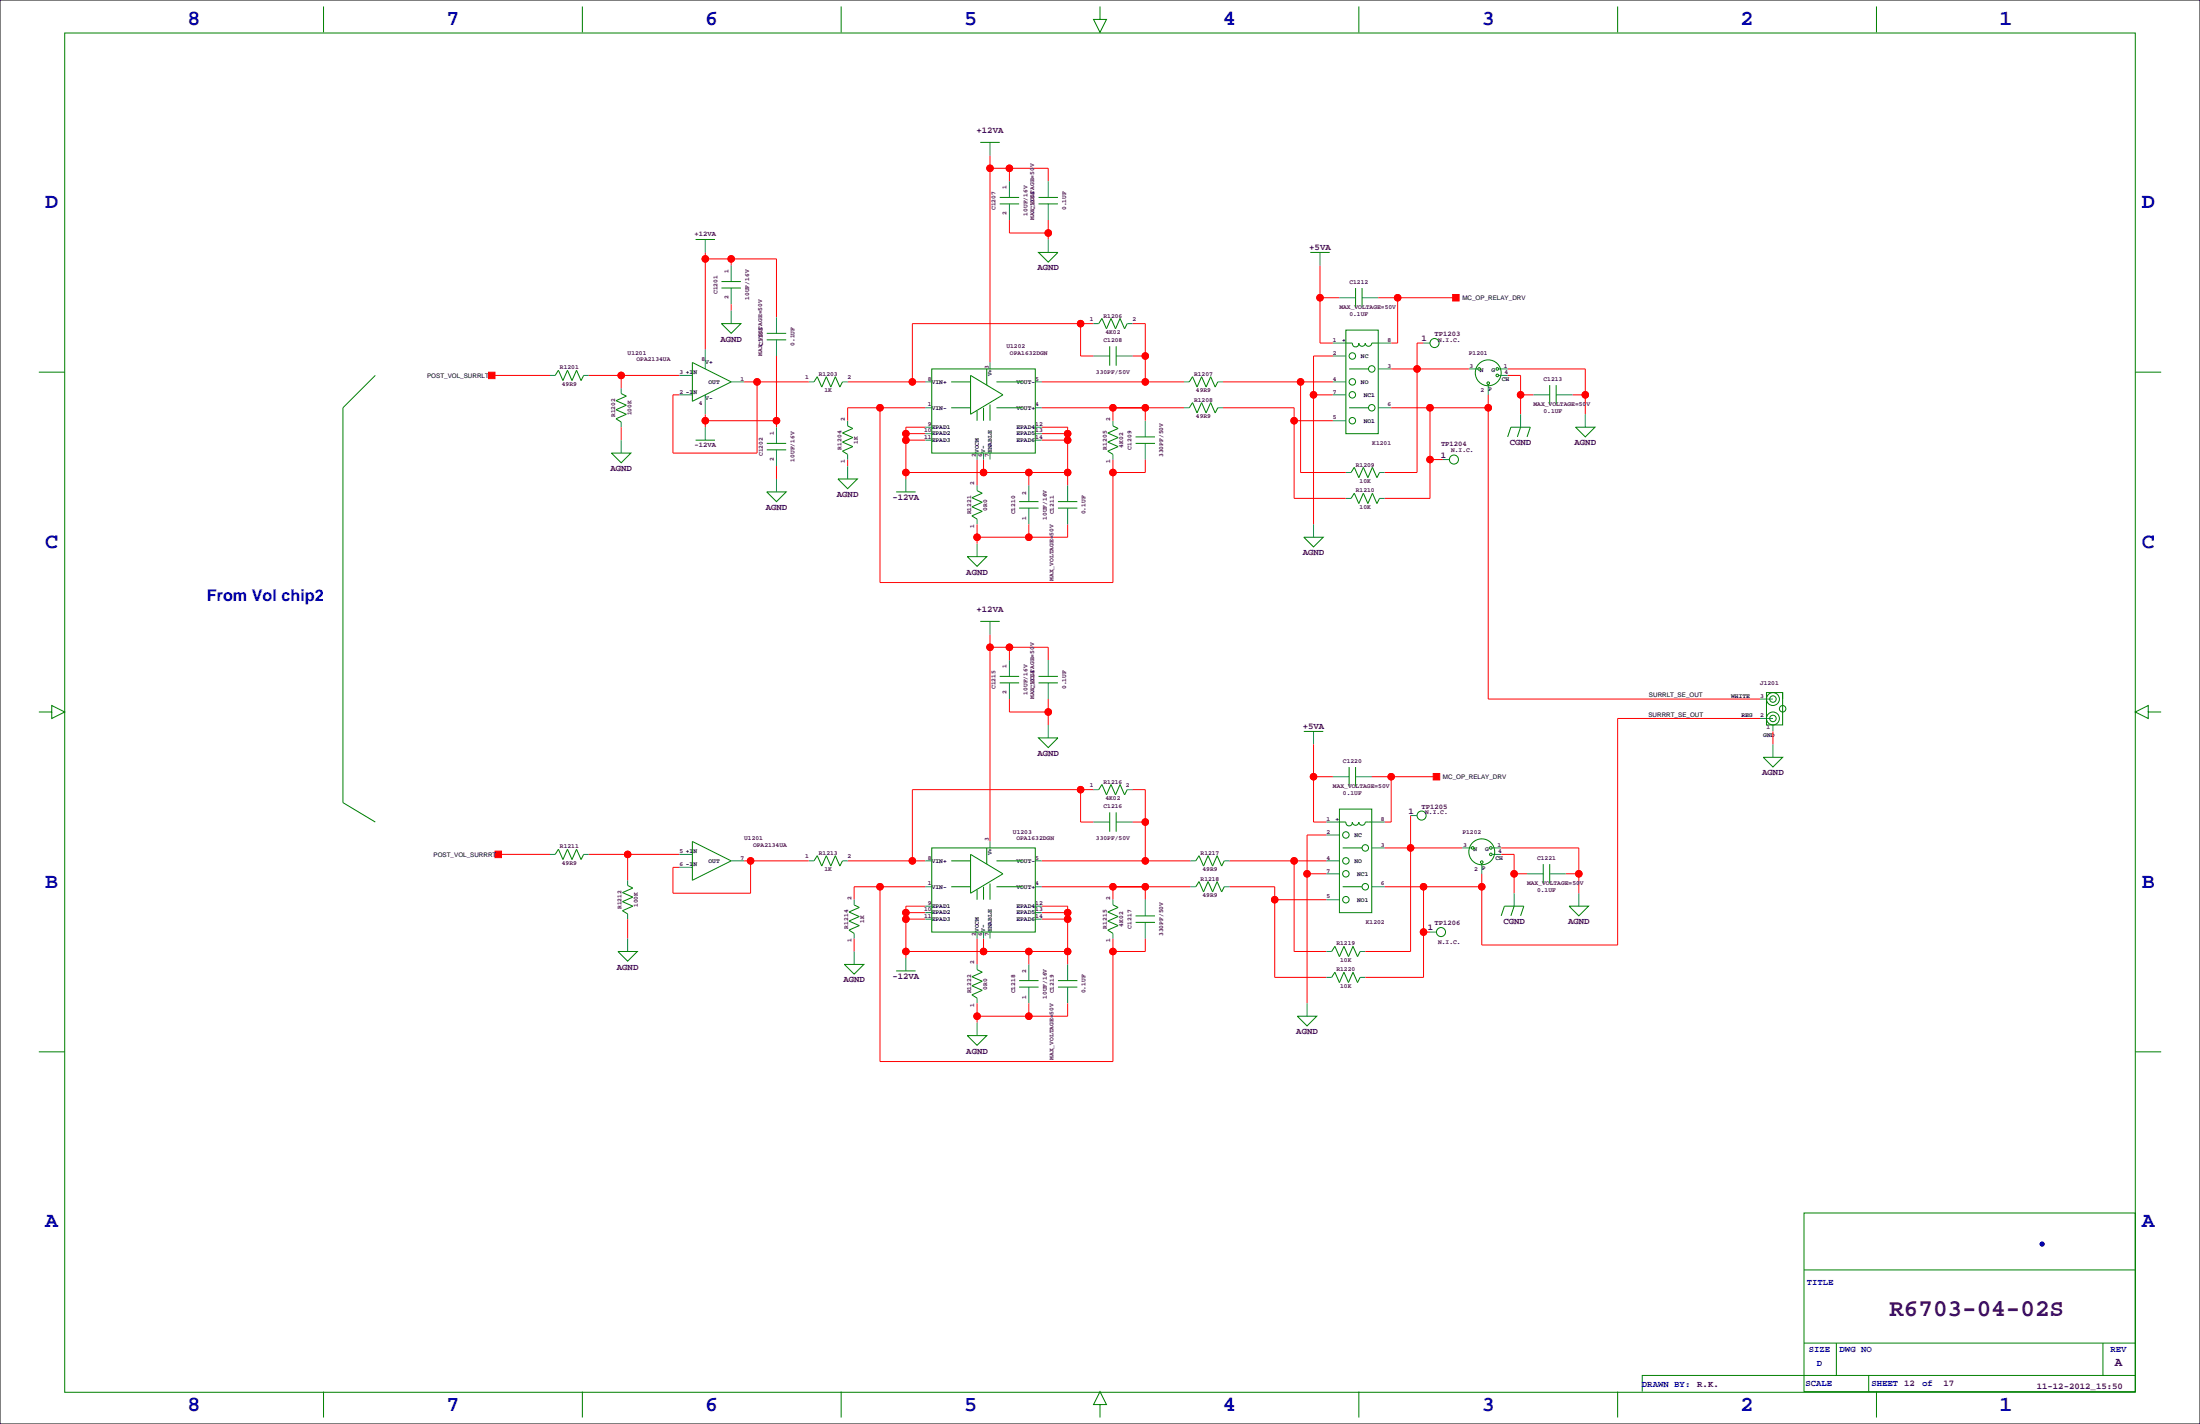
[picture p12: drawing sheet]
<svg xmlns="http://www.w3.org/2000/svg" width="864mm" height="559mm" viewBox="0 0 864 559" stroke-linecap="round" stroke-linejoin="round" font-family="sans-serif">
<path d="M0 0h863.6v558.8h-863.6z" fill="none" stroke="#000" stroke-width=".39"/>
<g fill="none" stroke="#f00" stroke-width=".39">
<path d="M388.6 66h22.9v5.1M388.6 61v81.2M396.2 66v5.1M276.9 99.1v38.1M396.2 86.4v5h15.3M411.5 86.4v7.6M276.9 101.6h27.9v22.9M287 101.6v2.5M287 119.4v2.5M518.2 104.1v30.5h5M518.2 116.8h7.6M541 116.8h30.5"/>
<path d="M548.6 116.8v17.8h-2.5M304.8 139.7v27.9M424.2 127v12.7h5.1M429.3 127h-71.2v22.9M444.5 139.7h5.1M444.5 127h5.1v22.9M523.2 139.7h-7.6v66M558.8 134.6h-2.5v50.8h-12.7M193 147.3h22.9M231.1 147.3h35.6M243.8 147.3v5.1M292.1 149.9h25.4"/>
<path d="M297.2 149.9v27.9h-33v-22.9h2.5M332.7 149.9h30.5M408.9 149.9h55.9M480.1 149.9h43.1M510.5 149.9v35.5h17.8M515.6 154.9h7.6M546.1 144.8h30.5M584.2 154.9v119.4h106.7M591.8 144.8h30.5v17.8M591.8 147.3h5.1v15.3M596.9 154.9h5.1M617.2 154.9h5.1"/>
<path d="M243.8 167.6v5.1M276.9 162.6v5M276.9 165.1h27.9M345.4 160v68.6h91.5v-48.3M355.6 170.2h7.6M355.6 172.7h7.6M363.2 167.6h-7.6v20.4M363.2 160h-30.5v5.1M408.9 167.6h10.2v22.9M408.9 170.2h10.2M408.9 172.7h10.2M408.9 160h55.9"/>
<path d="M436.9 160v5.1M449.6 160v5.1M480.1 160h27.9v35.6h20.3M508 165.1h15.2M546.1 160h38.1M561.3 160v35.6h-17.7M304.8 182.9v5.1M332.7 180.3v2.6M355.6 185.4h63.5M383.5 180.3v10.2M386.1 180.3v5.1M403.9 185.4v5.1"/>
<path d="M449.6 180.3v5.1h-12.7M561.3 180.3h5.1M383.5 205.7v7.7M403.9 205.7v5.1M419.1 205.7v5.1h-35.6M388.6 254h22.9v5.1M388.6 248.9v81.3M396.2 254v5.1M396.2 274.3v5.1h15.3M411.5 274.3v10.2M515.6 292.1v30.5h5.1M690.9 281.9h-55.9v88.9h-53.3v-27.9"/>
<path d="M696 287v5.1M424.2 309.9v12.7h5.1M429.3 309.9h-71.2v27.9M444.5 309.9h5.1v27.9M515.6 304.8h7.6M538.5 304.8h25.4M546.1 304.8v17.8h-2.5M195.6 335.3h20.3M231.1 335.3h35.6M246.4 335.3v10.1M292.1 337.8h25.4M294.6 337.8v12.7h-30.4v-10.1h2.5"/>
<path d="M332.7 337.8h30.5M408.9 337.8h58.5M444.5 322.6h5.1M482.6 337.8h38.1M508 337.8v35.6h12.7M520.7 327.7h-7.6v66M543.6 332.7h30.4M553.7 320v53.4h-17.8M589.3 335.3h5.1v15.2M589.3 332.7h30.5v17.8M345.4 348v68.6h91.5v-48.3M355.6 358.1h7.6"/>
<path d="M363.2 355.6h-7.6v20.3M363.2 348h-27.9v5.1M408.9 355.6h10.2v22.9M408.9 358.1h10.2M408.9 348h58.5M436.9 348v5.1M449.6 348v5.1M482.6 348h17.8v35.5h20.3M500.4 353.1h20.3M513.1 342.9h7.6M543.6 348h38.1M558.8 348v35.5h-22.9"/>
<path d="M594.4 342.9h5M614.7 342.9h5.1M246.4 360.7v7.6M335.3 368.3v5.1M355.6 373.4h63.5M355.6 360.7h7.6M383.5 368.3v10.2M386.1 368.3v5.1M403.9 373.4v5.1M408.9 360.7h10.2M449.6 368.3v5.1h-12.7M558.8 365.8h2.5"/>
<path d="M383.5 393.7v7.6M403.9 393.7v5.1M419.1 393.7v5.1h-35.6"/>
<circle cx="388.6" cy="66" r="1.27"/>
<circle cx="396.2" cy="66" r="1.27"/>
<circle cx="411.5" cy="91.4" r="1.27"/>
<circle cx="276.9" cy="101.6" r="1.27"/>
<circle cx="287" cy="101.6" r="1.27"/>
<circle cx="518.2" cy="116.8" r="1.27"/>
<circle cx="548.6" cy="116.8" r="1.27"/>
<circle cx="424.2" cy="127" r="1.27"/>
<circle cx="449.6" cy="139.7" r="1.27"/>
<circle cx="243.8" cy="147.3" r="1.27"/>
<circle cx="297.2" cy="149.9" r="1.27"/>
<circle cx="358.1" cy="149.9" r="1.27"/>
<circle cx="449.6" cy="149.9" r="1.27"/>
<circle cx="510.5" cy="149.9" r="1.27"/>
<circle cx="515.6" cy="154.9" r="1.27"/>
<circle cx="556.3" cy="144.8" r="1.27"/>
<circle cx="596.9" cy="154.9" r="1.27"/>
<circle cx="622.3" cy="154.9" r="1.27"/>
<circle cx="276.9" cy="165.1" r="1.27"/>
<circle cx="304.8" cy="165.1" r="1.27"/>
<circle cx="345.4" cy="160" r="1.27"/>
<circle cx="355.6" cy="172.7" r="1.27"/>
<circle cx="355.6" cy="170.2" r="1.27"/>
<circle cx="419.1" cy="172.7" r="1.27"/>
<circle cx="419.1" cy="170.2" r="1.27"/>
<circle cx="436.9" cy="160" r="1.27"/>
<circle cx="449.6" cy="160" r="1.27"/>
<circle cx="508" cy="165.1" r="1.27"/>
<circle cx="561.3" cy="160" r="1.27"/>
<circle cx="584.2" cy="160" r="1.27"/>
<circle cx="355.6" cy="185.4" r="1.27"/>
<circle cx="386.1" cy="185.4" r="1.27"/>
<circle cx="403.9" cy="185.4" r="1.27"/>
<circle cx="419.1" cy="185.4" r="1.27"/>
<circle cx="436.9" cy="185.4" r="1.27"/>
<circle cx="561.3" cy="180.3" r="1.27"/>
<circle cx="383.5" cy="210.8" r="1.27"/>
<circle cx="403.9" cy="210.8" r="1.27"/>
<circle cx="388.6" cy="254" r="1.27"/>
<circle cx="396.2" cy="254" r="1.27"/>
<circle cx="411.5" cy="279.4" r="1.27"/>
<circle cx="424.2" cy="309.9" r="1.27"/>
<circle cx="515.6" cy="304.8" r="1.27"/>
<circle cx="546.1" cy="304.8" r="1.27"/>
<circle cx="246.4" cy="335.3" r="1.27"/>
<circle cx="294.6" cy="337.8" r="1.27"/>
<circle cx="358.1" cy="337.8" r="1.27"/>
<circle cx="449.6" cy="322.6" r="1.27"/>
<circle cx="449.6" cy="337.8" r="1.27"/>
<circle cx="508" cy="337.8" r="1.27"/>
<circle cx="553.7" cy="332.7" r="1.27"/>
<circle cx="345.4" cy="348" r="1.27"/>
<circle cx="355.6" cy="358.1" r="1.27"/>
<circle cx="419.1" cy="358.1" r="1.27"/>
<circle cx="436.9" cy="348" r="1.27"/>
<circle cx="449.6" cy="348" r="1.27"/>
<circle cx="500.4" cy="353.1" r="1.27"/>
<circle cx="513.1" cy="342.9" r="1.27"/>
<circle cx="558.8" cy="348" r="1.27"/>
<circle cx="581.7" cy="348" r="1.27"/>
<circle cx="594.4" cy="342.9" r="1.27"/>
<circle cx="619.8" cy="342.9" r="1.27"/>
<circle cx="355.6" cy="360.7" r="1.27"/>
<circle cx="355.6" cy="373.4" r="1.27"/>
<circle cx="386.1" cy="373.4" r="1.27"/>
<circle cx="403.9" cy="373.4" r="1.27"/>
<circle cx="419.1" cy="360.7" r="1.27"/>
<circle cx="419.1" cy="373.4" r="1.27"/>
<circle cx="436.9" cy="373.4" r="1.27"/>
<circle cx="558.8" cy="365.8" r="1.27"/>
<circle cx="383.5" cy="398.8" r="1.27"/>
<circle cx="403.9" cy="398.8" r="1.27"/>
</g>
<g fill="#f00" stroke="#f00" stroke-width=".39">
<path d="M191.8 146.1h2.5v2.5h-2.5z" fill-rule="evenodd"/>
<path d="M194.3 334h2.5v2.5h-2.5z" fill-rule="evenodd"/>
<path d="M570.2 115.6h2.6v2.5h-2.6z" fill-rule="evenodd"/>
<path d="M562.6 303.5h2.5v2.6h-2.5z" fill-rule="evenodd"/>
<circle cx="403.9" cy="398.8" r="1.27"/>
<circle cx="383.5" cy="398.8" r="1.27"/>
<circle cx="383.5" cy="210.8" r="1.27"/>
<circle cx="403.9" cy="210.8" r="1.27"/>
<circle cx="287" cy="101.6" r="1.27"/>
<circle cx="276.9" cy="101.6" r="1.27"/>
<circle cx="424.2" cy="309.9" r="1.27"/>
<circle cx="358.1" cy="337.8" r="1.27"/>
<circle cx="403.9" cy="185.4" r="1.27"/>
<circle cx="419.1" cy="170.2" r="1.27"/>
<circle cx="355.6" cy="170.2" r="1.27"/>
<circle cx="355.6" cy="172.7" r="1.27"/>
<circle cx="355.6" cy="185.4" r="1.27"/>
<circle cx="386.1" cy="185.4" r="1.27"/>
<circle cx="419.1" cy="185.4" r="1.27"/>
<circle cx="419.1" cy="172.7" r="1.27"/>
<circle cx="304.8" cy="165.1" r="1.27"/>
<circle cx="276.9" cy="165.1" r="1.27"/>
<circle cx="508" cy="165.1" r="1.27"/>
<circle cx="510.5" cy="149.9" r="1.27"/>
<circle cx="594.4" cy="342.9" r="1.27"/>
<circle cx="513.1" cy="342.9" r="1.27"/>
<circle cx="411.5" cy="279.4" r="1.27"/>
<circle cx="515.6" cy="304.8" r="1.27"/>
<circle cx="388.6" cy="254" r="1.27"/>
<circle cx="396.2" cy="254" r="1.27"/>
<circle cx="622.3" cy="154.9" r="1.27"/>
<circle cx="596.9" cy="154.9" r="1.27"/>
<circle cx="515.6" cy="154.9" r="1.27"/>
<circle cx="518.2" cy="116.8" r="1.27"/>
<circle cx="243.8" cy="147.3" r="1.27"/>
<circle cx="246.4" cy="335.3" r="1.27"/>
<circle cx="619.8" cy="342.9" r="1.27"/>
<circle cx="508" cy="337.8" r="1.27"/>
<circle cx="388.6" cy="66" r="1.27"/>
<circle cx="396.2" cy="66" r="1.27"/>
<circle cx="411.5" cy="91.4" r="1.27"/>
<circle cx="424.2" cy="127" r="1.27"/>
<circle cx="358.1" cy="149.9" r="1.27"/>
<circle cx="449.6" cy="149.9" r="1.27"/>
<circle cx="449.6" cy="139.7" r="1.27"/>
<circle cx="436.9" cy="160" r="1.27"/>
<circle cx="449.6" cy="160" r="1.27"/>
<circle cx="548.6" cy="116.8" r="1.27"/>
<circle cx="436.9" cy="185.4" r="1.27"/>
<circle cx="345.4" cy="160" r="1.27"/>
<circle cx="403.9" cy="373.4" r="1.27"/>
<circle cx="419.1" cy="358.1" r="1.27"/>
<circle cx="419.1" cy="360.7" r="1.27"/>
<circle cx="419.1" cy="373.4" r="1.27"/>
<circle cx="386.1" cy="373.4" r="1.27"/>
<circle cx="355.6" cy="358.1" r="1.27"/>
<circle cx="355.6" cy="360.7" r="1.27"/>
<circle cx="355.6" cy="373.4" r="1.27"/>
<circle cx="500.4" cy="353.1" r="1.27"/>
<circle cx="449.6" cy="322.6" r="1.27"/>
<circle cx="449.6" cy="337.8" r="1.27"/>
<circle cx="436.9" cy="348" r="1.27"/>
<circle cx="449.6" cy="348" r="1.27"/>
<circle cx="436.9" cy="373.4" r="1.27"/>
<circle cx="345.4" cy="348" r="1.27"/>
<circle cx="294.6" cy="337.8" r="1.27"/>
<circle cx="546.1" cy="304.8" r="1.27"/>
<circle cx="558.8" cy="365.8" r="1.27"/>
<circle cx="581.7" cy="348" r="1.27"/>
<circle cx="558.8" cy="348" r="1.27"/>
<circle cx="297.2" cy="149.9" r="1.27"/>
<circle cx="561.3" cy="180.3" r="1.27"/>
<circle cx="584.2" cy="160" r="1.27"/>
<circle cx="561.3" cy="160" r="1.27"/>
<circle cx="556.3" cy="144.8" r="1.27"/>
<circle cx="553.7" cy="332.7" r="1.27"/>
</g>
<g fill="none" stroke="#008080" stroke-width=".39">
<path d="M388.6 55.9v5.1M396.2 71.1v6.4M411.5 71.1v6.4M276.9 94v5.1M396.2 80v6.4M411.5 80v6.4M411.5 94v5.1M518.2 99.1v5M287 104.1v6.4M287 113v6.4M525.8 116.8h6.3M534.7 116.8h6.3"/>
<path d="M276.9 137.2v7.6M287 121.9v5.1M304.8 124.5v6.3M304.8 133.3v6.4M429.3 139.7h6.3M429.3 127h2M438.1 139.7h6.4M442.5 127h2M523.2 139.7h5.1M523.2 134.6h5.1M541 134.6h5.1M558.8 134.6h2.5"/>
<path d="M215.9 147.3h2M229.1 147.3h2M243.8 152.4v2M266.7 147.3h5.1M266.7 154.9h5.1M276.9 154.9v7.7M287 149.9h5.1M317.5 149.9h2M330.7 149.9h2M363.2 149.9h2.6M388.6 142.2v2.6M406.4 149.9h2.5"/>
<path d="M464.8 149.9h2.1M478 149.9h2.1M523.2 154.9h5.1M523.2 149.9h5.1M541 144.8h5.1M576.6 144.8h3.5M584.2 150.9v4M588.3 144.8h3.5M588.3 147.3h3.5M602 154.9h6.3M610.9 154.9h6.3M243.8 165.6v2"/>
<path d="M243.8 172.7v5.1M276.9 167.6v5.1M304.8 167.6v6.4M304.8 176.5v6.4M332.7 165.1v2M332.7 178.3v2M363.2 172.7h2.6M363.2 170.2h2.6M363.2 167.6h2.6M363.2 160h2.6M383.5 177.8v2.5M386.1 177.8v2.5"/>
<path d="M388.6 177.8v2.5M406.4 172.7h2.5M406.4 170.2h2.5M406.4 167.6h2.5M406.4 160h2.5M436.9 165.1v2M436.9 178.3v2M449.6 165.1v6.3M449.6 174v6.3M464.8 160h2.1M478 160h2.1M523.2 165.1h5.1"/>
<path d="M541 160h5.1M596.9 162.6v5M622.3 162.6v5M304.8 188v5M332.7 182.9v5.1M355.6 188v5M383.5 190.5v2M403.9 190.5v6.3M403.9 199.4v6.3M419.1 190.5v6.3M419.1 199.4v6.3M528.3 185.4h2.1"/>
<path d="M528.3 195.6h2.1M541.5 185.4h2.1M541.5 195.6h2.1M566.4 180.3h2.6M383.5 203.7v2M383.5 213.4v5M515.6 205.7v5.1M388.6 243.8v5.1M396.2 259.1v6.3M411.5 259.1v6.3M396.2 268v6.3M411.5 268v6.3"/>
<path d="M690.9 274.3h5.1M411.5 284.5v5.1M515.6 287v5.1M690.9 281.9h5.1M696 284.5v2.5M696 292.1v5.1M429.3 309.9h2M442.5 309.9h2M523.2 304.8h6.4M532.1 304.8h6.4M215.9 335.3h2M229.1 335.3h2"/>
<path d="M266.7 335.3h5.1M287 337.8h5.1M317.5 337.8h2M330.7 337.8h2M363.2 337.8h2.6M388.6 330.2v2.5M406.4 337.8h2.5M429.3 322.6h6.3M438.1 322.6h6.4M467.4 337.8h2M480.6 337.8h2M520.7 322.6h5.1"/>
<path d="M520.7 337.8h5.1M520.7 327.7h5.1M538.5 332.7h5.1M538.5 322.6h5.1M553.7 320h2.6M574 332.7h3.6M581.7 338.8v4.1M585.7 332.7h3.6M585.7 335.3h3.6M246.4 345.4v2.1M246.4 358.6v2.1M266.7 340.4h5.1"/>
<path d="M335.3 353.1v2M363.2 358.1h2.6M363.2 355.6h2.6M363.2 348h2.6M406.4 358.1h2.5M406.4 355.6h2.5M406.4 348h2.5M436.9 353.1v2M449.6 353.1v6.3M467.4 348h2M480.6 348h2M520.7 342.9h5.1"/>
<path d="M520.7 353.1h5.1M538.5 348h5.1M594.4 350.5v5.1M599.4 342.9h6.4M608.3 342.9h6.4M619.8 350.5v5.1M246.4 368.3v5.1M335.3 366.3v2M335.3 373.4v5.1M355.6 375.9v5.1M363.2 360.7h2.6M383.5 365.8v2.5"/>
<path d="M383.5 378.5v2M386.1 365.8v2.5M388.6 365.8v2.5M403.9 378.5v6.3M406.4 360.7h2.5M419.1 378.5v6.3M436.9 366.3v2M449.6 361.9v6.4M520.7 373.4h2M533.9 373.4h2M561.3 365.8h2.6M383.5 391.7v2"/>
<path d="M403.9 387.3v6.4M419.1 387.3v6.4M513.1 393.7v5.1M520.7 383.5h2M533.9 383.5h2M383.5 401.3v5.1"/>
</g>
<g fill="none" stroke="#008000" stroke-width=".39">
<path d="M25.4 13h812.8v533.4h-812.8zM127 2.5v10.2M228.6 2.5v10.2M330.2 2.5v10.2M431.8 2.5v5.1h2.5l-2.5 5.1-2.5-5.1h2.5M533.4 2.5v10.2M635 2.5v10.2M736.6 2.5v10.2M384.8 55.9h7.6M392.4 77.5h7.6M407.7 77.5h7.6M273 94h7.7"/>
<path d="M392.4 80h7.6M407.7 99.1h7.6l-3.8 3.8zM407.7 80h7.6M514.3 99.1h7.7M283.2 110.5h7.6M283.2 113h7.6M532.1 113v7.6M534.7 113v7.6M283.2 127h7.6l-3.8 3.8zM301 133.3h7.6M301 130.8h7.6M431.3 127l1.3-2 1.7 4 1.8-4 1.8 4 1.8-4 1.8 4 1-2"/>
<path d="M435.6 135.9v7.6M438.1 135.9v7.6M528.3 129.5h12.7v40.7h-12.7zM528.3 134.6h2.6M541 134.6h-2.5a1.27 1.27 0 0 1-1.3 1.3 1.27 1.27 0 0 1-1.3-1.3 1.28 1.28 0 0 1-1.2 1.3 1.28 1.28 0 0 1-1.3-1.3 1.27 1.27 0 0 1-1.3 1.5 1.27 1.27 0 0 1-1.2-1.5M562.6 135.9h.1M562.6 134.6h.1M563.9 137.2h.1M565.1 134.6h.1M566.4 134.6h.1M15.2 146.1h10.2M147.3 147.3l-12.7 12.7v155l12.7 7.6"/>
<path d="M217.9 147.3l1.3-2 1.8 4.1 1.8-4.1 1.7 4.1 1.8-4.1 1.8 4.1 1-2.1M243.8 154.4l2.1 1-4.1 1.8 4.1 1.8-4.1 1.8 4.1 1.8-4.1 1.7 2 1.3M271.8 142.2l15.2 7.7-15.2 7.6zM319.5 149.9l1.3-2.1 1.8 4.1 1.8-4.1 1.7 4.1 1.8-4.1 1.8 4.1 1-2M365.8 144.8h40.6v33h-40.6zM373.4 149.9h7.6M381 147.3l12.7 7.6-12.7 7.7zM387.3 144.8v6.3M388.6 158.8v6.3M391.2 149.9h10.1M466.9 149.9l1.2-2.1 1.8 4.1 1.8-4.1 1.8 4.1 1.7-4.1 1.8 4.1 1-2M529.6 144.8h7.6"/>
<path d="M530.9 154.9h.1M579.1 149.9h.1M579.1 147.3h.1M587.2 147.8h.1M608.3 151.1v7.7M610.9 151.1v7.7M838.2 146.1h10.2M240 177.8h7.6l-3.8 3.8zM273 172.7h7.7M301 174h7.6M301 176.5h7.6M332.7 167.1l2.1 1-4.1 1.8 4.1 1.8-4.1 1.8 4.1 1.8-4.1 1.7 2 1.3"/>
<path d="M373.4 160h7.6M383.5 161.3v3.8M386.1 160v5.1M391.2 160h10.1M436.9 167.1l2 1-4.1 1.8 4.1 1.8-4.1 1.8 4.1 1.8-4.1 1.7 2.1 1.3M445.8 174h7.6M445.8 171.4h7.6M466.9 160l1.2-2 1.8 4.1 1.8-4.1 1.8 4.1 1.7-4.1 1.8 4.1 1-2.1M514.3 166.4h.1M529.6 160h7.6M591.8 171.4l1.3-3.8h7.6l-1.3 3.8M596.9 167.6l-1.3 3.8"/>
<path d="M618.5 167.6h7.6l-3.8 3.8zM301 193h7.6l-3.8 3.8zM328.9 188h7.6l-3.8 3.8zM351.8 193h7.6M383.5 192.5l2.1 1-4.1 1.8 4.1 1.8-4.1 1.8 4.1 1.8-4.1 1.7 2 1.3M400 196.8h7.7M400 199.4h7.7M415.3 196.8h7.6M415.3 199.4h7.6M530.4 185.4l1.2-2 1.8 4.1 1.8-4.1 1.8 4.1 1.7-4.1 1.8 4.1 1-2.1M530.4 195.6l1.2-2.1 1.8 4.1 1.8-4.1 1.8 4.1 1.7-4.1 1.8 4.1 1-2M570.2 181.6h.1"/>
<path d="M570.2 180.3h.1M571.5 182.9h.1M572.8 180.3h.1M574 180.3h.1M379.7 218.4h7.6l-3.8 3.8zM511.8 210.8h7.6l-3.8 3.8zM384.8 243.8h7.6M15.2 279.4h5.1v-2.5l5.1 2.5-5.1 2.5v-2.5M392.4 265.4h7.6M392.4 268h7.6M407.7 265.4h7.6M407.7 268h7.6"/>
<path d="M693.4 271.8h6.4v12.7h-6.4zM698.5 275.6h.1M699.8 271.8v2.5M843.3 279.4v-2.5l-5.1 2.5 5.1 2.5v-2.5h5.1M407.7 289.6h7.6l-3.8 3.8zM511.8 287h7.6M692.1 297.2h7.7l-3.8 3.8zM431.3 309.9l1.3-2.1 1.7 4.1 1.8-4.1 1.8 4.1 1.8-4.1 1.8 4.1 1-2M435.6 318.8v7.6M438.1 318.8v7.6M525.8 317.5h12.7v40.6h-12.7zM529.6 301v7.6"/>
<path d="M532.1 301v7.6M217.9 335.3l1.3-2.1 1.8 4.1 1.8-4.1 1.7 4.1 1.8-4.1 1.8 4.1 1-2M271.8 330.2l15.2 7.6-15.2 7.6zM319.5 337.8l1.3-2 1.8 4.1 1.8-4.1 1.7 4.1 1.8-4.1 1.8 4.1 1-2.1M365.8 332.7h40.6v33.1h-40.6zM373.4 337.8h7.6M381 335.3l12.7 7.6-12.7 7.6zM387.3 332.7v6.4M391.2 337.8h10.1M469.4 337.8l1.3-2 1.7 4.1 1.8-4.1 1.8 4.1 1.8-4.1 1.8 4.1 1-2.1M525.8 322.6h2.5a1.27 1.27 0 0 0 1.3 1.5 1.27 1.27 0 0 0 1.2-1.5 1.28 1.28 0 0 0 1.3 1.3 1.28 1.28 0 0 0 1.3-1.3 1.27 1.27 0 0 0 1.3 1.2 1.27 1.27 0 0 0 1.2-1.2h2.6M527 332.7h7.7"/>
<path d="M557.5 321.3h.1M557.5 320h.1M558.8 322.6h.1M560.1 320h.1M561.3 320h.1M576.6 337.8h.1M576.6 335.3h.1M584.7 335.8h.1M605.8 339.1v7.6M608.3 339.1v7.6M246.4 347.5l2 1-4.1 1.8 4.1 1.7-4.1 1.8 4.1 1.8-4.1 1.8 2.1 1.2M335.3 355.1l2 1-4.1 1.8 4.1 1.8-4.1 1.7 4.1 1.8-4.1 1.8 2.1 1.3"/>
<path d="M373.4 348h7.6M383.5 349.2v3.9M386.1 348v5.1M388.6 346.7v6.4M391.2 348h10.1M436.9 355.1l2 1-4.1 1.8 4.1 1.8-4.1 1.7 4.1 1.8-4.1 1.8 2.1 1.3M445.8 359.4h7.6M469.4 348l1.3-2.1 1.7 4.1 1.8-4.1 1.8 4.1 1.8-4.1 1.8 4.1 1-2M511.8 354.3h.1M527 348h7.7M528.3 342.9h.1M589.3 359.4l1.2-3.8h7.7l-1.3 3.8"/>
<path d="M594.4 355.6l-1.3 3.8M615.9 355.6h7.7l-3.8 3.8zM242.6 373.4h7.6l-3.8 3.8zM331.5 378.5h7.6l-3.8 3.8zM445.8 361.9h7.6M522.7 373.4l1.3-2.1 1.8 4.1 1.8-4.1 1.7 4.1 1.8-4.1 1.8 4.1 1-2M565.1 367h.1M565.1 365.8h.1M566.4 368.3h.1M567.7 365.8h.1M569 365.8h.1M351.8 381h7.6"/>
<path d="M383.5 380.5l2.1 1-4.1 1.8 4.1 1.8-4.1 1.7 4.1 1.8-4.1 1.8 2 1.3M400 387.3h7.7M400 384.8h7.7M415.3 387.3h7.6M415.3 384.8h7.6M509.3 398.8h7.6l-3.8 3.8zM522.7 383.5l1.3-2 1.8 4.1 1.8-4.1 1.7 4.1 1.8-4.1 1.8 4.1 1-2.1M15.2 412.8h10.2M379.7 406.4h7.6l-3.8 3.8zM838.2 412.8h10.2M708.2 476h130v70.1h-130zM708.2 498.3h130"/>
<path d="M708.2 527h130M720.9 527v12.8M733.6 539.8v6.3M825.5 527v12.8M838.2 539.8h-193.5v6.3M127 546.1v10.2M228.6 546.1v10.2M330.2 546.1v10.2M431.8 551.2h2.5l-2.5-5.1-2.5 5.1h2.5v5.1M533.4 546.1v10.2M635 546.1v10.2M736.6 546.1v10.2"/>
<circle cx="530.9" cy="139.7" r="1.27"/>
<circle cx="563.1" cy="134.6" r="1.78"/>
<circle cx="530.9" cy="149.9" r="1.27"/>
<circle cx="530.9" cy="154.9" r="1.27"/>
<circle cx="538.5" cy="144.8" r="1.27"/>
<circle cx="580.6" cy="144.8" r=".51"/>
<circle cx="584.2" cy="146.3" r="5.1"/>
<circle cx="584.2" cy="150.4" r=".51"/>
<circle cx="587.8" cy="144.8" r=".51"/>
<circle cx="587.8" cy="147.3" r=".51"/>
<circle cx="530.9" cy="165.1" r="1.27"/>
<circle cx="538.5" cy="160" r="1.27"/>
<circle cx="570.7" cy="180.3" r="1.78"/>
<circle cx="696" cy="274.3" r="1.27"/>
<circle cx="696" cy="274.3" r="2.54"/>
<circle cx="699.8" cy="278.1" r="1.27"/>
<circle cx="696" cy="281.9" r="1.27"/>
<circle cx="696" cy="281.9" r="2.54"/>
<circle cx="528.3" cy="327.7" r="1.27"/>
<circle cx="528.3" cy="337.8" r="1.27"/>
<circle cx="535.9" cy="332.7" r="1.27"/>
<circle cx="558" cy="320" r="1.78"/>
<circle cx="578.1" cy="332.7" r=".51"/>
<circle cx="581.7" cy="334.3" r="5.1"/>
<circle cx="581.7" cy="338.3" r=".51"/>
<circle cx="585.2" cy="335.3" r=".51"/>
<circle cx="585.2" cy="332.7" r=".51"/>
<circle cx="528.3" cy="353.1" r="1.27"/>
<circle cx="528.3" cy="342.9" r="1.27"/>
<circle cx="535.9" cy="348" r="1.27"/>
<circle cx="565.7" cy="365.8" r="1.78"/>
</g>
<circle cx="801.6" cy="488.2" r=".76" fill="#000080" stroke="#000080" stroke-width=".39"/>
<circle cx="801.6" cy="488.2" r=".76" fill="none" stroke="#000080" stroke-width=".39"/>
<text font-size="9.5" fill="#400040" x="741.7" y="516.5">R6703-04-02S</text>
<g font-size="8.5" fill="#0000a0">
<text x="73.7" y="10">8</text>
<text x="175.3" y="10">7</text>
<text x="276.9" y="10">6</text>
<text x="378.5" y="10">5</text>
<text x="480.1" y="10">4</text>
<text x="581.7" y="10">3</text>
<text x="683.3" y="10">2</text>
<text x="784.9" y="10">1</text>
<text x="17.8" y="81.6">D</text>
<text x="840.7" y="81.6">D</text>
<text x="17.8" y="215">C</text>
<text x="840.7" y="215">C</text>
<text x="17.8" y="348.3">B</text>
<text x="840.7" y="348.3">B</text>
<text x="17.8" y="481.7">A</text>
<text x="840.7" y="481.7">A</text>
<text x="73.7" y="553.8">8</text>
<text x="175.3" y="553.8">7</text>
<text x="276.9" y="553.8">6</text>
<text x="378.5" y="553.8">5</text>
<text x="480.1" y="553.8">4</text>
<text x="581.7" y="553.8">3</text>
<text x="683.3" y="553.8">2</text>
<text x="784.9" y="553.8">1</text>
</g>
<text font-size="6.3" fill="#00c" x="81.2" y="235.7">From Vol chip2</text>
<text font-size="4.9" fill="#400040" x="830.1" y="536.1">A</text>
<g font-size="3.5" fill="#400040">
<text x="383.3" y="52.3">+12VA</text>
<text x="513.9" y="98">+5VA</text>
<text x="407.2" y="106.1">AGND</text>
<text x="282.8" y="134.1">AGND</text>
<text x="558" y="133.8">1</text>
<text x="565.6" y="179.6">1</text>
<text x="592.7" y="174.7">CGND</text>
<text x="618.1" y="174.7">AGND</text>
<text x="239.6" y="184.9">AGND</text>
<text x="328.5" y="195">AGND</text>
<text x="350.3" y="196.1">-12VA</text>
<text x="300.6" y="200.1">AGND</text>
<text x="511.4" y="217.9">AGND</text>
<text x="379.3" y="225.5">AGND</text>
<text x="383.3" y="240.3">+12VA</text>
<text x="511.4" y="286">+5VA</text>
<text x="407.2" y="296.6">AGND</text>
<text x="691.7" y="304.3">AGND</text>
<text x="552.9" y="319.3">1</text>
<text x="560.5" y="365">1</text>
<text x="590.1" y="362.7">CGND</text>
<text x="615.5" y="362.7">AGND</text>
<text x="242.1" y="380.5">AGND</text>
<text x="331" y="385.5">AGND</text>
<text x="350.3" y="384">-12VA</text>
<text x="508.8" y="405.9">AGND</text>
<text x="379.3" y="413.5">AGND</text>
<text x="666.2" y="544.4">R.K.</text>
<text x="762.9" y="544">17</text>
<text x="799.5" y="544.9">11-12-2012_15:50</text>
</g>
<g font-size="3.5" fill="#0000a0">
<text x="709.2" y="504.2">TITLE</text>
<text x="710" y="530.6">SIZE</text>
<text x="722.1" y="530.6">DWG NO</text>
<text x="828.4" y="530.6">REV</text>
<text x="713.2" y="536.2">D</text>
<text x="644.5" y="544.3">DRAWN BY:</text>
<text x="708.7" y="544">SCALE</text>
<text x="734.6" y="544">SHEET 12</text>
<text x="754.5" y="544">of</text>
</g>
<g font-size="2.8" fill="#400040">
<text x="272.6" y="92.7">+12VA</text>
<text x="563.1" y="131.9">TP1203</text>
<text x="272.6" y="175.5">-12VA</text>
<text x="565.7" y="175">TP1204</text>
<text x="558" y="317.3">TP1205</text>
<text x="563.1" y="363">TP1206</text>
</g>
<g font-size="2.5" fill="#400040">
<text x="395.2" y="74.2" transform="rotate(-90 395.2 74.2)">1</text>
<text x="390.8" y="82.4" transform="rotate(-90 390.8 82.4)">C1207</text>
<text x="406.1" y="82.4" transform="rotate(-90 406.1 82.4)">C1206</text>
<text x="418.5" y="82.4" transform="rotate(-90 418.5 82.4)">0.1UF</text>
<text x="395.2" y="84.3" transform="rotate(-90 395.2 84.3)">2</text>
<text x="403.3" y="84.7" transform="rotate(-90 403.3 84.7)">10UF/16V</text>
<text x="405.9" y="86.4" transform="rotate(-90 405.9 86.4)">MAX_VOLTAGE=50V</text>
<text x="285.9" y="107.2" transform="rotate(-90 285.9 107.2)">1</text>
<text x="529.7" y="111.4">C1212</text>
<text x="281.6" y="115.5" transform="rotate(-90 281.6 115.5)">C1201</text>
<text x="285.9" y="117.3" transform="rotate(-90 285.9 117.3)">2</text>
<text x="294.1" y="117.7" transform="rotate(-90 294.1 117.7)">10UF/16V</text>
<text x="427.8" y="125.9">1</text>
<text x="433.2" y="124.6">R1206</text>
<text x="444.5" y="125.9">2</text>
<text x="525.8" y="121.4">MAX_VOLTAGE=50V</text>
<text x="529.7" y="123.9">0.1UF</text>
<text x="433.9" y="131">4K02</text>
<text x="299.4" y="135.8" transform="rotate(-90 299.4 135.8)">C1205</text>
<text x="311.8" y="135.8" transform="rotate(-90 311.8 135.8)">0.1UF</text>
<text x="395.1" y="136.7">U1202</text>
<text x="433.2" y="134.3">C1208</text>
<text x="523.2" y="134.1">1</text>
<text x="544.6" y="134.1">8</text>
<text x="564.5" y="134.1">N.I.C.</text>
<text x="246.4" y="139.2">U1201</text>
<text x="249.9" y="141.7">OPA2134UA</text>
<text x="275.4" y="141.7">8</text>
<text x="299.2" y="139.7" transform="rotate(-90 299.2 139.7)">MAX_VOLTAGE=50V</text>
<text x="396.5" y="139.2">OPA1632DGN</text>
<text x="523.2" y="139.2">2</text>
<text x="576.6" y="139.2">P1201</text>
<text x="219.8" y="145">R1201</text>
<text x="266.7" y="146.8">3 +IN</text>
<text x="290.6" y="149.4">1</text>
<text x="316" y="148.8">1</text>
<text x="321.4" y="147.5">R1203</text>
<text x="332.7" y="148.8">2</text>
<text x="364.3" y="149.4">8</text>
<text x="388.1" y="144.8" transform="rotate(-90 388.1 144.8)">3</text>
<text x="406.4" y="149.4">5</text>
<text x="430.2" y="146.7">330PF/50V</text>
<text x="468.7" y="147.5">R1207</text>
<text x="523.2" y="149.4">4</text>
<text x="544.6" y="144.3">3</text>
<text x="576.8" y="144.3">3</text>
<text x="590.3" y="144.3">1</text>
<text x="590.6" y="146.8">4</text>
<text x="605.9" y="149.5">C1213</text>
<text x="220.6" y="151.3">49R9</text>
<text x="266.7" y="154.4">2 -IN</text>
<text x="323.6" y="153.9">1K</text>
<text x="469.5" y="153.9">49R9</text>
<text x="523.2" y="154.4">7</text>
<text x="581.2" y="154">2</text>
<text x="274.3" y="159.1">4</text>
<text x="364.3" y="159.5">1</text>
<text x="406.4" y="159.5">4</text>
<text x="468.7" y="157.7">R1208</text>
<text x="544.6" y="159.5">6</text>
<text x="602" y="159.5">MAX_VOLTAGE=50V</text>
<text x="605.9" y="162">0.1UF</text>
<text x="241.5" y="163.7" transform="rotate(-90 241.5 163.7)">R1202</text>
<text x="247.8" y="163" transform="rotate(-90 247.8 163)">100K</text>
<text x="331.7" y="165.1" transform="rotate(-90 331.7 165.1)">2</text>
<text x="364.3" y="167.1">9</text>
<text x="406.4" y="167.1">12</text>
<text x="435.8" y="165.1" transform="rotate(-90 435.8 165.1)">2</text>
<text x="469.5" y="164">49R9</text>
<text x="523.2" y="164.6">5</text>
<text x="303.7" y="170.7" transform="rotate(-90 303.7 170.7)">1</text>
<text x="362.8" y="172.2">11</text>
<text x="362.8" y="169.7">10</text>
<text x="406.4" y="172.2">14</text>
<text x="406.4" y="169.7">13</text>
<text x="299.4" y="179" transform="rotate(-90 299.4 179)">C1202</text>
<text x="330.4" y="176.4" transform="rotate(-90 330.4 176.4)">R1204</text>
<text x="336.7" y="174.2" transform="rotate(-90 336.7 174.2)">1K</text>
<text x="383" y="179.3" transform="rotate(-90 383 179.3)">2</text>
<text x="385.6" y="179.3" transform="rotate(-90 385.6 179.3)">6</text>
<text x="388.1" y="179.3" transform="rotate(-90 388.1 179.3)">7</text>
<text x="434.5" y="176.4" transform="rotate(-90 434.5 176.4)">R1205</text>
<text x="440.9" y="175.7" transform="rotate(-90 440.9 175.7)">4K02</text>
<text x="444.2" y="176.4" transform="rotate(-90 444.2 176.4)">C1209</text>
<text x="456.6" y="179.4" transform="rotate(-90 456.6 179.4)">330PF/50V</text>
<text x="538.7" y="174.8">K1201</text>
<text x="569.6" y="177.3">N.I.C.</text>
<text x="303.7" y="180.8" transform="rotate(-90 303.7 180.8)">2</text>
<text x="311.8" y="181.2" transform="rotate(-90 311.8 181.2)">10UF/16V</text>
<text x="331.7" y="181.8" transform="rotate(-90 331.7 181.8)">1</text>
<text x="435.8" y="181.8" transform="rotate(-90 435.8 181.8)">1</text>
<text x="532.2" y="183.1">R1209</text>
<text x="382.5" y="190.5" transform="rotate(-90 382.5 190.5)">2</text>
<text x="533.7" y="189.4">10K</text>
<text x="402.8" y="194.1" transform="rotate(-90 402.8 194.1)">2</text>
<text x="532.2" y="193.2">R1210</text>
<text x="381.2" y="201.8" transform="rotate(-90 381.2 201.8)">R1221</text>
<text x="387.5" y="200.3" transform="rotate(-90 387.5 200.3)">0R0</text>
<text x="398.5" y="201.8" transform="rotate(-90 398.5 201.8)">C1210</text>
<text x="413.7" y="201.8" transform="rotate(-90 413.7 201.8)">C1211</text>
<text x="426.1" y="201.8" transform="rotate(-90 426.1 201.8)">0.1UF</text>
<text x="533.7" y="199.6">10K</text>
<text x="382.5" y="207.2" transform="rotate(-90 382.5 207.2)">1</text>
<text x="402.8" y="204.2" transform="rotate(-90 402.8 204.2)">1</text>
<text x="410.9" y="204" transform="rotate(-90 410.9 204)">10UF/16V</text>
<text x="413.5" y="228" transform="rotate(-90 413.5 228)">MAX_VOLTAGE=50V</text>
<text x="395.2" y="262.1" transform="rotate(-90 395.2 262.1)">1</text>
<text x="690.9" y="268.7">J1201</text>
<text x="390.8" y="270.4" transform="rotate(-90 390.8 270.4)">C1215</text>
<text x="395.2" y="272.2" transform="rotate(-90 395.2 272.2)">2</text>
<text x="403.3" y="272.6" transform="rotate(-90 403.3 272.6)">10UF/16V</text>
<text x="405.9" y="274.3" transform="rotate(-90 405.9 274.3)">MAX_VOLTAGE=50V</text>
<text x="406.1" y="270.4" transform="rotate(-90 406.1 270.4)">C1214</text>
<text x="418.5" y="270.4" transform="rotate(-90 418.5 270.4)">0.1UF</text>
<text x="690.9" y="273.8">3</text>
<text x="690.9" y="281.4">2</text>
<text x="693.4" y="286.1">1</text>
<text x="527.2" y="299.4">C1220</text>
<text x="427.8" y="308.8">1</text>
<text x="433.2" y="307.5">R1216</text>
<text x="442" y="308.8">2</text>
<text x="523.2" y="309.4">MAX_VOLTAGE=50V</text>
<text x="527.2" y="311.8">0.1UF</text>
<text x="433.2" y="317.2">C1216</text>
<text x="433.9" y="313.9">4K02</text>
<text x="520.7" y="322.1">1</text>
<text x="542.1" y="322.1">8</text>
<text x="559.4" y="319.5">N.I.C.</text>
<text x="292.1" y="329.7">U1201</text>
<text x="397.6" y="327.2">U1203</text>
<text x="399" y="329.7">OPA1632DGN</text>
<text x="430.2" y="329.6">330PF/50V</text>
<text x="520.7" y="327.2">2</text>
<text x="574" y="327.2">P1202</text>
<text x="219.8" y="332.9">R1211</text>
<text x="266.7" y="334.8">5 +IN</text>
<text x="295.6" y="332.2">OPA2134UA</text>
<text x="321.4" y="335.5">R1213</text>
<text x="388.1" y="330.2" transform="rotate(-90 388.1 330.2)">3</text>
<text x="471.3" y="335.5">R1217</text>
<text x="542.1" y="332.2">3</text>
<text x="574.3" y="332.2">3</text>
<text x="587.8" y="332.2">1</text>
<text x="588.1" y="334.8">4</text>
<text x="220.6" y="339.3">49R9</text>
<text x="266.7" y="339.9">6 -IN</text>
<text x="290.6" y="337.3">7</text>
<text x="316" y="336.7">1</text>
<text x="323.6" y="341.8">1K</text>
<text x="332.7" y="336.7">2</text>
<text x="364.3" y="337.3">8</text>
<text x="406.4" y="337.3">5</text>
<text x="472" y="341.8">49R9</text>
<text x="520.7" y="337.3">4</text>
<text x="578.6" y="342">2</text>
<text x="603.4" y="337.5">C1221</text>
<text x="364.3" y="347.5">1</text>
<text x="406.4" y="347.5">4</text>
<text x="471.3" y="345.6">R1218</text>
<text x="520.7" y="342.4">7</text>
<text x="542.1" y="347.5">6</text>
<text x="599.4" y="347.5">MAX_VOLTAGE=50V</text>
<text x="334.2" y="353.1" transform="rotate(-90 334.2 353.1)">2</text>
<text x="435.8" y="353.1" transform="rotate(-90 435.8 353.1)">2</text>
<text x="472" y="352">49R9</text>
<text x="520.7" y="352.6">5</text>
<text x="603.4" y="349.9">0.1UF</text>
<text x="244" y="356.8" transform="rotate(-90 244 356.8)">R1212</text>
<text x="250.4" y="356" transform="rotate(-90 250.4 356)">100K</text>
<text x="362.8" y="357.6">10</text>
<text x="364.3" y="355.1">9</text>
<text x="406.4" y="357.6">13</text>
<text x="406.4" y="355.1">12</text>
<text x="332.9" y="364.4" transform="rotate(-90 332.9 364.4)">R1214</text>
<text x="339.3" y="362.2" transform="rotate(-90 339.3 362.2)">1K</text>
<text x="362.8" y="360.2">11</text>
<text x="406.4" y="360.2">14</text>
<text x="434.5" y="364.4" transform="rotate(-90 434.5 364.4)">R1215</text>
<text x="440.9" y="363.6" transform="rotate(-90 440.9 363.6)">4K02</text>
<text x="444.2" y="364.4" transform="rotate(-90 444.2 364.4)">C1217</text>
<text x="536.2" y="362.7">K1202</text>
<text x="334.2" y="369.8" transform="rotate(-90 334.2 369.8)">1</text>
<text x="383" y="367.2" transform="rotate(-90 383 367.2)">2</text>
<text x="385.6" y="367.2" transform="rotate(-90 385.6 367.2)">6</text>
<text x="388.1" y="367.2" transform="rotate(-90 388.1 367.2)">7</text>
<text x="435.8" y="369.8" transform="rotate(-90 435.8 369.8)">1</text>
<text x="456.6" y="367.3" transform="rotate(-90 456.6 367.3)">330PF/50V</text>
<text x="524.6" y="371">R1219</text>
<text x="564.5" y="370.3">N.I.C.</text>
<text x="526.1" y="377.4">10K</text>
<text x="382.5" y="378.5" transform="rotate(-90 382.5 378.5)">2</text>
<text x="402.8" y="382" transform="rotate(-90 402.8 382)">2</text>
<text x="524.6" y="381.2">R1220</text>
<text x="381.2" y="389.8" transform="rotate(-90 381.2 389.8)">R1222</text>
<text x="387.5" y="388.3" transform="rotate(-90 387.5 388.3)">0R0</text>
<text x="398.5" y="389.8" transform="rotate(-90 398.5 389.8)">C1218</text>
<text x="413.7" y="389.8" transform="rotate(-90 413.7 389.8)">C1219</text>
<text x="426.1" y="389.8" transform="rotate(-90 426.1 389.8)">0.1UF</text>
<text x="526.1" y="387.5">10K</text>
<text x="382.5" y="395.2" transform="rotate(-90 382.5 395.2)">1</text>
<text x="402.8" y="392.1" transform="rotate(-90 402.8 392.1)">1</text>
<text x="410.9" y="392" transform="rotate(-90 410.9 392)">10UF/16V</text>
<text x="413.5" y="415.9" transform="rotate(-90 413.5 415.9)">MAX_VOLTAGE=50V</text>
</g>
<g font-size="2.5">
<text x="574" y="117.7">MC_OP_RELAY_DRV</text>
<text x="526.8" y="134.1">+</text>
<text x="276.9" y="143">V+</text>
<text x="534.2" y="140.5">NC</text>
<text x="167.6" y="148.2">POST_VOL_SURRLT</text>
<text x="389.3" y="147.7" transform="rotate(-90 389.3 147.7)">V+</text>
<text x="580.9" y="145.8">N</text>
<text x="585.5" y="145.8">G</text>
<text x="589.5" y="149.4">CH</text>
<text x="278.1" y="150.6">OUT</text>
<text x="365.8" y="150.6">VIN+</text>
<text x="399" y="150.6">VOUT-</text>
<text x="534.2" y="150.6">NO</text>
<text x="535.3" y="155.7">NC1</text>
<text x="584.2" y="153.4">P</text>
<text x="276.9" y="157">V-</text>
<text x="365.8" y="160.7">VIN-</text>
<text x="399" y="160.7">VOUT+</text>
<text x="535.3" y="165.9">NO1</text>
<text x="365.8" y="173.4">EPAD3</text>
<text x="365.8" y="170.9">EPAD2</text>
<text x="365.8" y="168.3">EPAD1</text>
<text x="399" y="173.4">EPAD6</text>
<text x="399" y="170.9">EPAD5</text>
<text x="399" y="168.3">EPAD4</text>
<text x="384.2" y="177.8" transform="rotate(-90 384.2 177.8)">VOCM</text>
<text x="386.8" y="177.8" transform="rotate(-90 386.8 177.8)">V-</text>
<text x="389.3" y="177.8" transform="rotate(-90 389.3 177.8)">ENABLE</text>
<text x="647.3" y="273.6">SURRLT_SE_OUT</text>
<text x="679.6" y="273.8">WHITE</text>
<text x="647.1" y="281.2">SURRRT_SE_OUT</text>
<text x="683.6" y="281.4">REG</text>
<text x="692.2" y="289.1">GND</text>
<text x="566.4" y="305.7">MC_OP_RELAY_DRV</text>
<text x="524.3" y="322.1">+</text>
<text x="531.7" y="328.4">NC</text>
<text x="389.3" y="335.7" transform="rotate(-90 389.3 335.7)">V+</text>
<text x="578.4" y="333.8">N</text>
<text x="582.9" y="333.8">G</text>
<text x="170.2" y="336.2">POST_VOL_SURRRT</text>
<text x="278.1" y="338.6">OUT</text>
<text x="365.8" y="338.5">VIN+</text>
<text x="399" y="338.5">VOUT-</text>
<text x="531.7" y="338.6">NO</text>
<text x="581.7" y="341.4">P</text>
<text x="587" y="337.3">CH</text>
<text x="532.8" y="343.7">NC1</text>
<text x="365.8" y="348.7">VIN-</text>
<text x="399" y="348.7">VOUT+</text>
<text x="532.8" y="353.8">NO1</text>
<text x="365.8" y="358.8">EPAD2</text>
<text x="365.8" y="356.3">EPAD1</text>
<text x="399" y="358.8">EPAD5</text>
<text x="399" y="356.3">EPAD4</text>
<text x="365.8" y="361.4">EPAD3</text>
<text x="384.2" y="365.8" transform="rotate(-90 384.2 365.8)">VOCM</text>
<text x="386.8" y="365.8" transform="rotate(-90 386.8 365.8)">V-</text>
<text x="389.3" y="365.8" transform="rotate(-90 389.3 365.8)">ENABLE</text>
<text x="399" y="361.4">EPAD6</text>
</g>
</svg>
